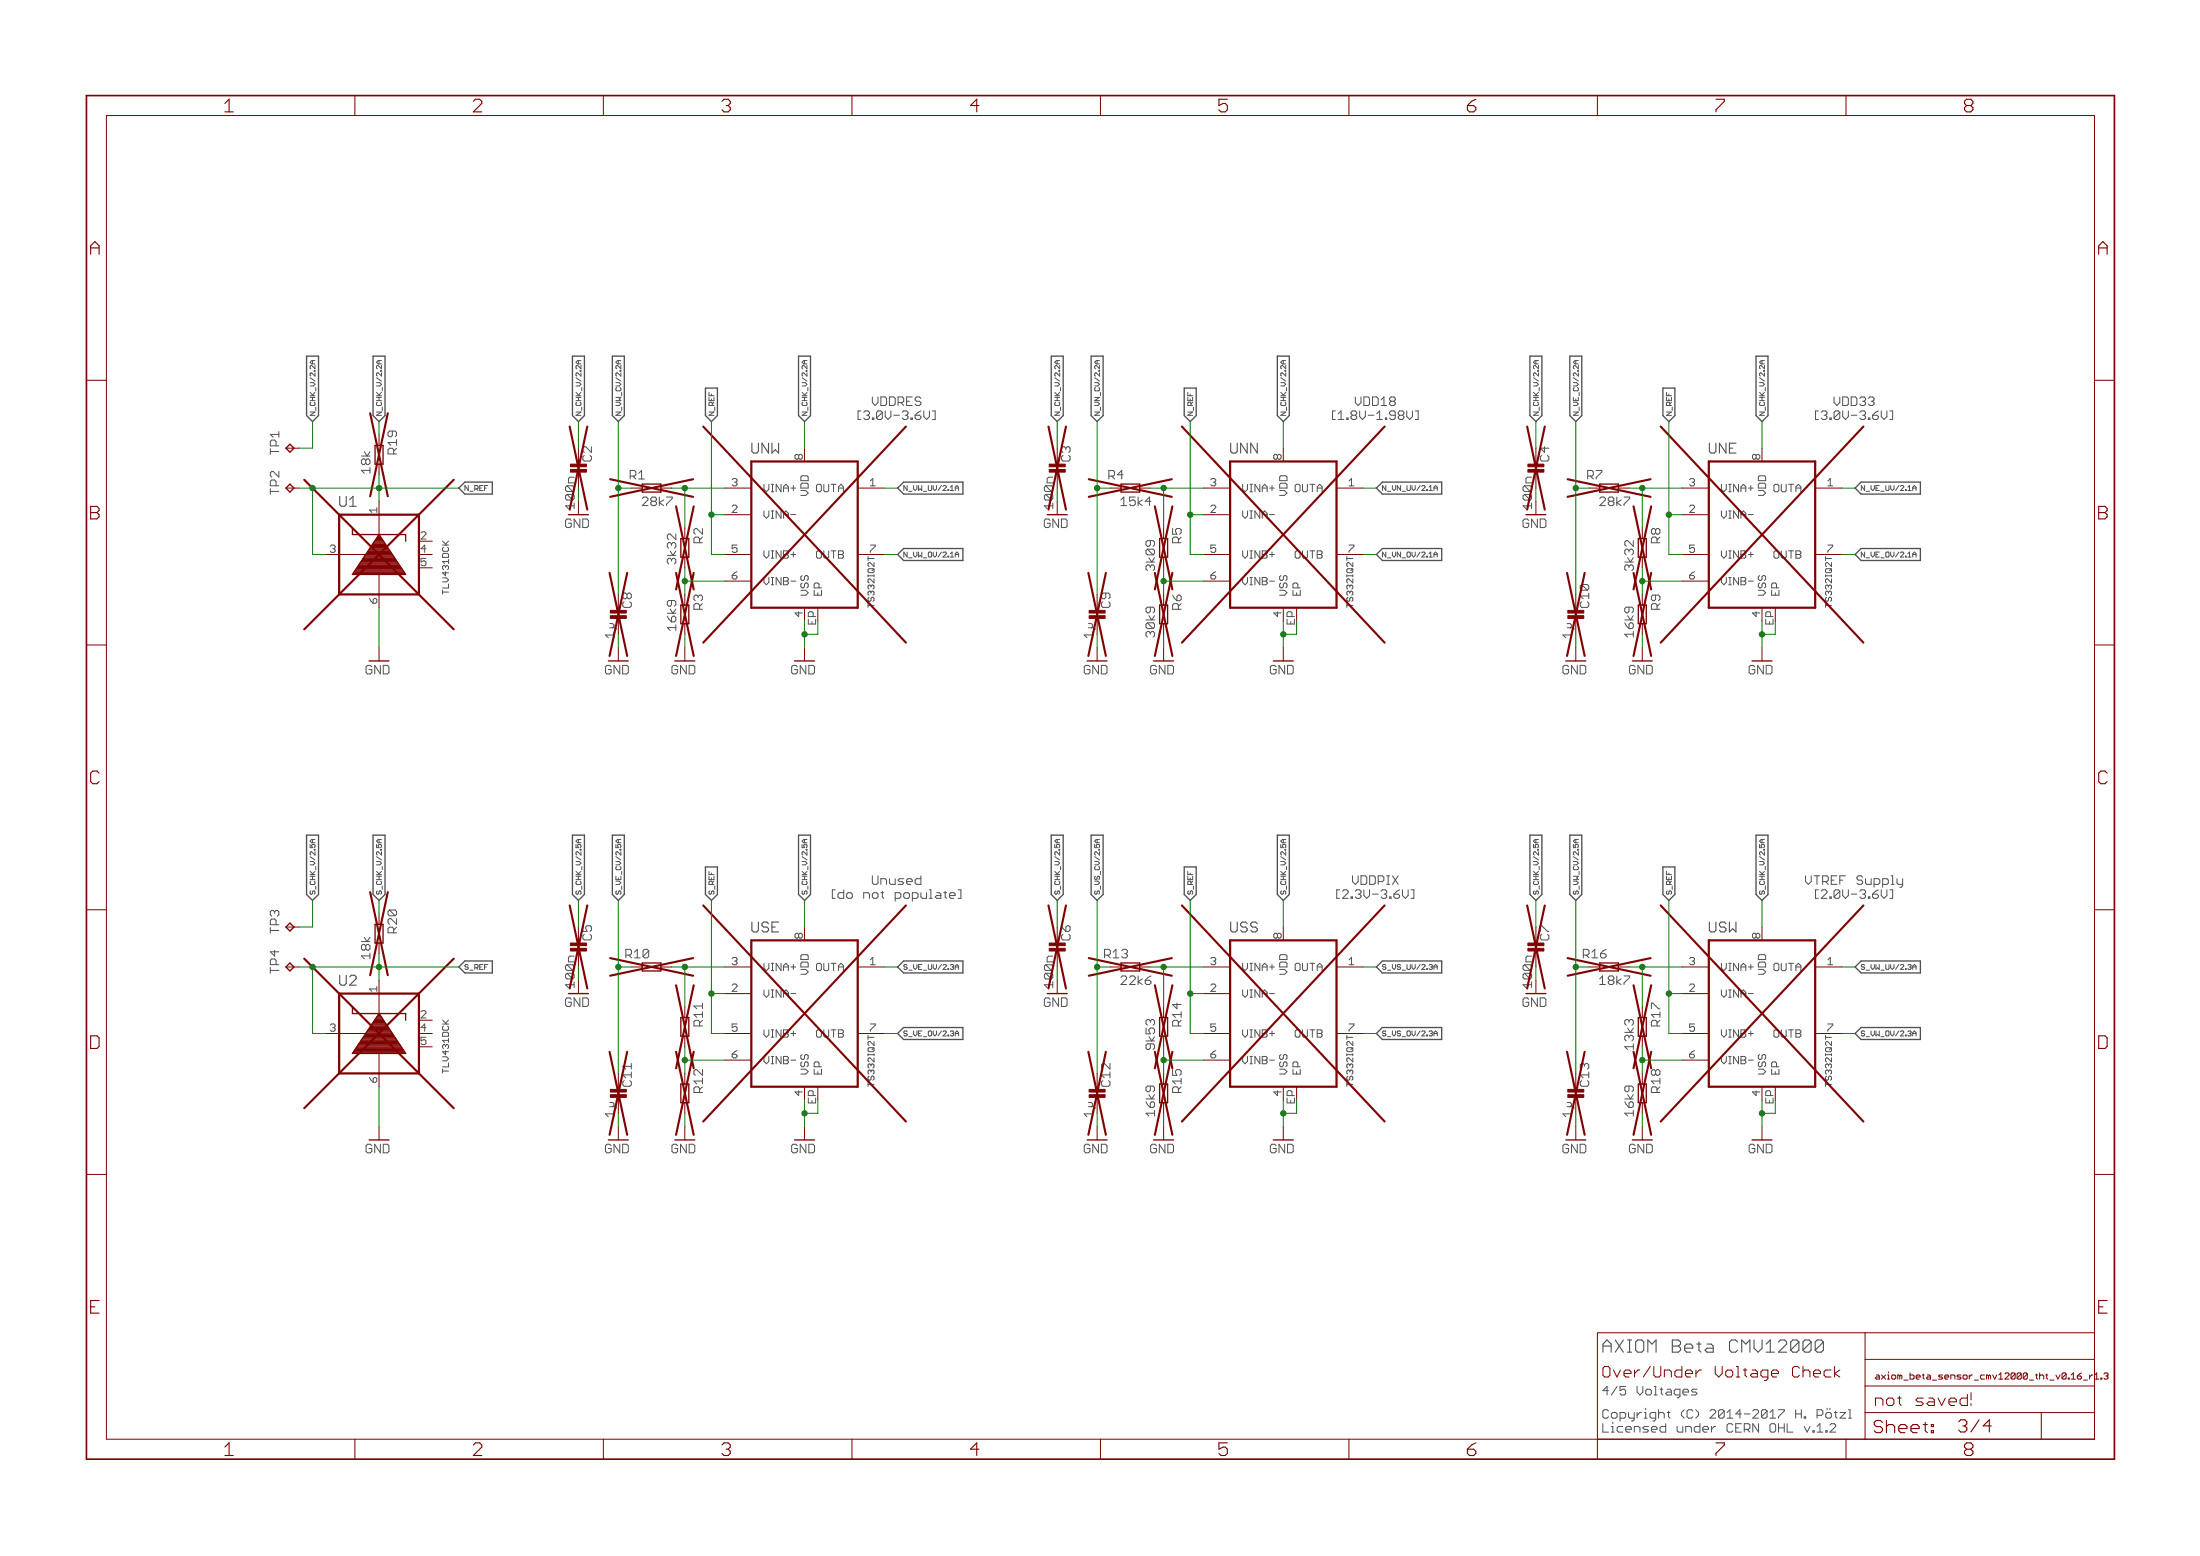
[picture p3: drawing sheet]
<svg xmlns="http://www.w3.org/2000/svg" width="420mm" height="297mm" viewBox="0 0 420 297" stroke-linecap="round" stroke-linejoin="round" font-family="sans-serif">
<g fill="none" stroke="#505050" stroke-width=".19">
<path d="M118.1 160.3v.6M118.6 160.3h-.7l-.3 .3M159.5 169.9h-.5v1.6h.5M183 169.9h.5v1.6h-.5M209.5 160.3v.6M210 160.3h-.6l-.3 .3M182.4 184.6h.7M182.8 184.1l.3 .3v.7M273.9 184.6h.6M274.2 184.1l.3 .3v.7M324.1 265.2h-.8l-.3 .3 .3 .2h.5l.3 .3-.3 .3h-.8M347 272.3l.6-.5v1.6"/>
<path d="M347 273.4h1.1M347.9 269.1l.2 .3v.5l-.2 .3M348.7 269.9l.3-.3h.5l.3 .3v.6l-.3 .2h-.5l-.3-.2zM348.7 273.1h.3v.3h-.3zM349 268.8v.3M349.5 268.8v.3M349.5 272l.3-.2h.5l.3 .2v.3l-1.1 1.1h1.1M350.3 269.6h.6M350.6 269.4v1.1l.3 .2M351.4 269.6h1.1l-1.1 1.1h1.1M353 270.7h.6M353 269.1h.3v1.6"/>
</g>
<g fill="none" stroke="#505050" stroke-width=".25">
<path d="M58.5 68h2.3v11.3l-1.1 1.2-1.2-1.2zM71.2 68h2.3v11.3l-1.1 1.2-1.2-1.2zM109.3 68h2.3v11.3l-1.1 1.2-1.2-1.2zM116.9 68h2.3v11.3l-1.1 1.2-1.2-1.2zM134.7 74.1h2.3v5.2l-1.1 1.2-1.2-1.2zM152.5 68h2.3v11.3l-1.2 1.2-1.1-1.2zM200.8 68h2.3v11.3l-1.2 1.2-1.1-1.2zM208.4 68h2.3v11.3l-1.2 1.2-1.1-1.2zM226.2 74.1h2.3v5.2l-1.2 1.2-1.1-1.2zM243.9 68h2.3v11.3l-1.1 1.2-1.2-1.2zM292.2 68h2.3v11.3l-1.2 1.2-1.1-1.2zM299.8 68h2.3v11.3l-1.2 1.2-1.1-1.2z"/>
<path d="M317.6 74.1h2.3v5.2l-1.2 1.2-1.1-1.2zM335.4 68h2.3v11.3l-1.2 1.2-1.1-1.2zM88.8 92h5.2v2.3h-5.2l-1.2-1.1zM171.4 93.2l1.2-1.2h11.3v2.3h-11.3zM264 92h11.3v2.3h-11.3l-1.1-1.1zM355.4 92h11.4v2.3h-11.4l-1.1-1.1zM171.4 105.9l1.2-1.2h11.3v2.3h-11.3zM264 104.7h11.3v2.3h-11.3l-1.1-1.1zM355.4 104.7h11.4v2.3h-11.4l-1.1-1.1zM58.5 159.4h2.3v11.4l-1.1 1.1-1.2-1.1zM71.2 159.4h2.3v11.4l-1.1 1.1-1.2-1.1zM109.3 159.4h2.3v11.4l-1.1 1.1-1.2-1.1z"/>
<path d="M116.9 159.4h2.3v11.4l-1.1 1.1-1.2-1.1zM152.5 159.4h2.3v11.4l-1.2 1.1-1.1-1.1zM200.8 159.4h2.3v11.4l-1.2 1.1-1.1-1.1zM208.4 159.4h2.3v11.4l-1.2 1.1-1.1-1.1zM243.9 159.4h2.3v11.4l-1.1 1.1-1.2-1.1zM292.2 159.4h2.3v11.4l-1.2 1.1-1.1-1.1zM299.8 159.4h2.3v11.4l-1.2 1.1-1.1-1.1zM335.4 159.4h2.3v11.4l-1.2 1.1-1.1-1.1zM134.7 165.5h2.3v5.3l-1.1 1.1-1.2-1.1zM226.2 165.5h2.3v5.3l-1.2 1.1-1.1-1.1zM317.6 165.5h2.3v5.3l-1.2 1.1-1.1-1.1zM88.8 183.5h5.2v2.2h-5.2l-1.2-1.1z"/>
<path d="M171.4 197.3l1.2-1.1h11.3v2.2h-11.3zM172.6 183.5h11.3v2.2h-11.3l-1.2-1.1zM264 196.2h11.3v2.2h-11.3l-1.1-1.1zM264 183.5h11.3v2.2h-11.3l-1.1-1.1zM354.3 184.6l1.1-1.1h11.4v2.2h-11.4zM354.3 197.3l1.1-1.1h11.4v2.2h-11.4z"/>
</g>
<g fill="none" stroke="#800000" stroke-width=".19">
<path d="M67.8 18.2v3.9M115.2 18.2v3.9M162.7 18.2v3.9M210.2 18.2v3.9M257.6 18.2v3.9M305.1 18.2v3.9M352.6 18.2v3.9M20.3 22.1h379.7v252.6h-379.7zM16.5 72.6h3.8M400 72.6h3.8M54.6 93.2h2.5M54.6 85.6h2.5"/>
<path d="M72.4 83v2M72.4 88.6v2M72.4 95.7v6.3M110.5 95.7v2.6M120.6 93.2h2.1M126.2 93.2h2M138.4 93.2h5.1M138.4 98.3h5.1M153.6 85.6v2.5M163.8 93.2h5.1M201.9 95.7v2.6M212.1 93.2h2"/>
<path d="M217.7 93.2h2M229.8 93.2h5.1M229.8 98.3h5.1M245.1 85.6v2.5M255.2 93.2h5.1M293.3 95.7v2.6M303.5 93.2h2M309.1 93.2h2M321.3 93.2h5M321.3 98.3h5M336.5 85.6v2.5M346.7 93.2h5"/>
<path d="M62.2 105.9h7.6M72.4 109.7v6.3M80 105.9h2.5M80 103.3h2.5M80 108.4h2.5M130.8 100.8v2M130.8 106.4v2M130.8 113.5v2M130.8 119.1v2M138.4 105.9h5.1M138.4 110.9h5.1M163.8 105.9h5.1"/>
<path d="M222.2 100.8v2M222.2 106.4v2M222.2 113.5v2M222.2 119.1v2M229.8 105.9h5.1M229.8 110.9h5.1M255.2 105.9h5.1M313.6 100.8v2M313.6 106.4v2M313.6 113.5v2M313.6 119.1v2M321.3 105.9h5"/>
<path d="M321.3 110.9h5M346.7 105.9h5M16.5 123.1h3.8M72.4 123.6v2.6M118.1 123.6v2.6M130.8 123.6v2.6M153.6 123.6v2.6M209.5 123.6v2.6M222.2 123.6v2.6M245.1 123.6v2.6M300.9 123.6v2.6M313.6 123.6v2.6"/>
<path d="M336.5 123.6v2.6M400 123.1h3.8M16.5 173.7h3.8M54.6 177h2.5M72.4 174.4v2.1M153.6 177v2.5M245.1 177v2.5M336.5 177v2.5M400 173.7h3.8M54.6 184.6h2.5M62.2 197.3h7.6M72.4 180v2.1"/>
<path d="M72.4 187.1v6.4M80 197.3h2.5M80 194.8h2.5M80 199.8h2.5M110.5 187.1v2.6M120.6 184.6h2.1M126.2 184.6h2M130.8 192.2v2M130.8 197.8v2M138.4 184.6h5.1M138.4 189.7h5.1M138.4 197.3h5.1"/>
<path d="M163.8 184.6h5.1M163.8 197.3h5.1M201.9 187.1v2.6M212.1 184.6h2M217.7 184.6h2M222.2 192.2v2M222.2 197.8v2M229.8 184.6h5.1M229.8 189.7h5.1M229.8 197.3h5.1M255.2 184.6h5.1M255.2 197.3h5.1"/>
<path d="M293.3 187.1v2.6M303.5 184.6h2M309.1 184.6h2M313.6 192.2v2M313.6 197.8v2M321.3 184.6h5M321.3 189.7h5M321.3 197.3h5M346.7 184.6h5M346.7 197.3h5M72.4 201.1v6.4M72.4 215.1v2.5"/>
<path d="M118.1 215.1v2.5M130.8 204.9v2M130.8 210.5v2M130.8 215.1v2.5M138.4 202.4h5.1M153.6 215.1v2.5M209.5 215.1v2.5M222.2 204.9v2M222.2 210.5v2M222.2 215.1v2.5M229.8 202.4h5.1M245.1 215.1v2.5"/>
<path d="M300.9 215.1v2.5M313.6 204.9v2M313.6 210.5v2M313.6 215.1v2.5M321.3 202.4h5M336.5 215.1v2.5M16.5 224.2h3.8M400 224.2h3.8M356.2 254.4v20.3M356.2 259.5h43.8M400 254.4h-94.9v24.2M67.8 274.7v3.9"/>
<path d="M115.2 274.7v3.9M162.7 274.7v3.9M210.2 274.7v3.9M257.6 274.7v3.9M349.7 261.5h-1l-.3 .4v.6l.3 .4h1M350.4 260.9v2M351.4 261.5l-1 .7 1 .7M352.6 274.7v3.9M356.2 269.7h43.8M356.2 264.6h43.8M376.4 265.9v1.4M376.4 267.9v.4"/>
<path d="M389.8 269.7v5M400 262.5l.4-.4v1.2M400 263.3h.8M401.2 263.1h.2v.2h-.2zM401.8 262.3l.2-.2h.4l.2 .2-.2 .4M402.2 262.7h.2M402.4 262.7l.2 .2v.2l-.2 .2h-.4l-.2-.2"/>
</g>
<path d="M64.8 98.3h15.2v15.2h-15.2zM143.5 88.1h20.3v27.9h-20.3zM234.9 88.1h20.3v27.9h-20.3zM326.3 88.1h20.4v27.9h-20.4zM143.5 179.5h20.3v28h-20.3zM234.9 179.5h20.3v28h-20.3zM326.3 179.5h20.4v28h-20.4zM64.8 189.7h15.2v15.2h-15.2z" fill="none" stroke="#800000" stroke-width=".42"/>
<g fill="none" stroke="#800000" stroke-width=".4">
<path d="M70.7 78.9l3.4 15.8M74.1 78.9l-3.4 15.8M58.1 91.6l28.6 28.5M86.7 91.6l-28.6 28.5M108.8 81.4l3.4 15.9M112.2 81.4l-3.4 15.9M116.5 91.5l15.9 3.3M129.1 96.7l3.4 15.8M132.4 91.5l-15.9 3.3M132.5 96.7l-3.4 15.8M134.3 81.4l38.7 41.3M173 81.4l-38.7 41.3"/>
<path d="M200.2 81.4l3.4 15.9M203.6 81.4l-3.4 15.9M207.9 91.5l15.9 3.3M220.6 96.7l3.3 15.8M223.8 91.5l-15.9 3.3M223.9 96.7l-3.3 15.8M225.7 81.4l38.7 41.3M264.4 81.4l-38.7 41.3M291.7 81.4l3.3 15.9M295 81.4l-3.3 15.9M299.4 91.5l15.8 3.3M312 96.7l3.3 15.8"/>
<path d="M315.2 91.5l-15.8 3.3M315.3 96.7l-3.3 15.8M317.2 81.4l38.7 41.3M355.9 81.4l-38.7 41.3M116.4 109.4l3.4 15.8M119.8 109.4l-3.4 15.8M129.1 109.4l3.4 15.8M132.5 109.4l-3.4 15.8M207.9 109.4l3.3 15.8M211.2 109.4l-3.3 15.8M220.6 109.4l3.3 15.8M223.9 109.4l-3.3 15.8"/>
<path d="M299.3 109.4l3.3 15.8M302.6 109.4l-3.3 15.8M312 109.4l3.3 15.8M315.3 109.4l-3.3 15.8M70.7 170.3l3.4 15.9M74.1 170.3l-3.4 15.9M108.8 172.8l3.4 15.9M112.2 172.8l-3.4 15.9M134.3 172.8l38.7 41.3M173 172.8l-38.7 41.3M200.2 172.8l3.4 15.9M203.6 172.8l-3.4 15.9"/>
<path d="M225.7 172.8l38.7 41.3M264.4 172.8l-38.7 41.3M291.7 172.8l3.3 15.9M295 172.8l-3.3 15.9M317.2 172.8l38.7 41.3M355.9 172.8l-38.7 41.3M58.1 183l28.6 28.6M86.7 183l-28.6 28.6M116.5 182.9l15.9 3.4M129.1 188.1l3.4 15.8M132.4 182.9l-15.9 3.4M132.5 188.1l-3.4 15.8"/>
<path d="M207.9 182.9l15.9 3.4M220.6 188.1l3.3 15.8M223.8 182.9l-15.9 3.4M223.9 188.1l-3.3 15.8M299.4 182.9l15.8 3.4M312 188.1l3.3 15.8M315.2 182.9l-15.8 3.4M315.3 188.1l-3.3 15.8M116.4 200.8l3.4 15.8M119.8 200.8l-3.4 15.8M129.1 200.8l3.4 15.8M132.5 200.8l-3.4 15.8"/>
<path d="M207.9 200.8l3.3 15.8M211.2 200.8l-3.3 15.8M220.6 200.8l3.3 15.8M223.9 200.8l-3.3 15.8M299.3 200.8l3.3 15.8M302.6 200.8l-3.3 15.8M312 200.8l3.3 15.8M315.3 200.8l-3.3 15.8"/>
</g>
<g fill="none" stroke="#800000" stroke-width=".25">
<path d="M55.4 92.4l.7 .8-.7 .7-.8-.7zM55.4 84.8l.7 .8-.7 .7-.8-.7zM71.6 85h1.6v3.6h-1.6M122.7 93.9v-1.5h3.5v1.5M214.1 93.9v-1.5h3.6v1.5M305.5 93.9v-1.5h3.6v1.5M67.3 100.8v1.2h10.2v1.3M67.5 109.5h9.8M67.6 109.2h9.6M67.8 109h9.2M67.9 108.8h9M68.1 108.6h8.6"/>
<path d="M68.2 108.4h8.4M68.3 108.1h8.1M68.5 107.9h7.8M68.6 107.7h7.5M68.8 107.5h7.2M68.9 107.2h6.9M69.1 107h6.6M69.2 106.8h6.3M69.4 106.6h6M69.5 106.3h5.7M69.7 106.1h5.4M69.8 105.9h5.2"/>
<path d="M70 105.7h4.8M70.1 105.5h4.6M70.3 105.2h4.2M70.4 105h4M70.6 104.8h3.6M70.7 104.6h3.4M70.9 104.4h3M71 104.1h2.8M71.2 103.9h2.4M71.3 103.7h2.2M71.5 103.5h1.8M71.6 103.2h1.6"/>
<path d="M71.8 103h1.2M71.9 102.8h1M72.1 102.6h.6M72.2 102.3h.4M72.3 102.1h.1M72.4 102l5.1 7.7h-10.2zM130 102.8h1.6v3.6h-1.6M130 115.5h1.6v3.6h-1.6M221.5 102.8h1.5v3.6h-1.5M221.5 115.5h1.5v3.6h-1.5M312.9 102.8h1.5v3.6h-1.5M312.9 115.5h1.5v3.6h-1.5"/>
<path d="M55.4 176.2l.7 .8-.7 .7-.8-.7zM71.6 176.5h1.6v3.5h-1.6zM55.4 183.8l.7 .8-.7 .8-.8-.8zM67.3 192.2v1.3h10.2v1.3M68.1 199.9h8.6M68.3 199.7h8.2M68.4 199.5h8M68.6 199.2h7.6M68.7 199h7.4M68.9 198.8h7M69 198.6h6.8M69.2 198.3h6.4"/>
<path d="M69.3 198.1h6.2M69.4 197.9h5.9M69.6 197.7h5.6M69.7 197.4h5.3M69.9 197.2h5M70 197h4.7M70.2 196.8h4.4M70.3 196.6h4.1M70.5 196.3h3.8M70.6 196.1h3.5M70.8 195.9h3.2M70.9 195.7h3"/>
<path d="M71.1 195.5h2.6M71.2 195.2h2.4M71.4 195h2M71.5 194.8h1.8M71.7 194.6h1.4M71.8 194.3h1.2M72 194.1h.8M72.1 193.9h.6M72.3 193.7h.2M72.4 193.5l5.1 7.6h-10.2zM122.7 183.8h3.5v1.6h-3.5zM130 194.2h1.6v3.6h-1.6z"/>
<path d="M214.1 185.4v-1.6h3.6v1.6M221.5 194.2h1.5v3.6h-1.5M305.5 185.4v-1.6h3.6v1.6M312.9 194.2h1.5v3.6h-1.5M67.4 201h10M67.5 200.8h9.8M67.7 200.6h9.4M67.8 200.3h9.2M68 200.1h8.8M130 206.9h1.6v3.6h-1.6zM221.5 206.9h1.5v3.6h-1.5M312.9 206.9h1.5v3.6h-1.5"/>
</g>
<g fill="#800000" stroke="#800000" stroke-width=".19">
<path d="M291.8 89.6h3.1v.5h-3.1z"/>
<path d="M291.8 88.6h3.1v.5h-3.1z"/>
<path d="M200.4 89.6h3v.5h-3z"/>
<path d="M200.4 88.6h3v.5h-3z"/>
<path d="M108.9 89.6h3.1v.5h-3.1z"/>
<path d="M108.9 88.6h3.1v.5h-3.1z"/>
<path d="M108.9 181h3.1v.5h-3.1z"/>
<path d="M108.9 180h3.1v.5h-3.1z"/>
<path d="M200.4 181h3v.5h-3z"/>
<path d="M200.4 180h3v.5h-3z"/>
<path d="M291.8 181h3.1v.5h-3.1z"/>
<path d="M291.8 180h3.1v.5h-3.1z"/>
<path d="M116.6 117.5h3v.5h-3z"/>
<path d="M116.6 116.5h3v.5h-3z"/>
<path d="M116.6 209h3v.5h-3z"/>
<path d="M116.6 208h3v.5h-3z"/>
<path d="M208 209h3.1v.5h-3.1z"/>
<path d="M208 208h3.1v.5h-3.1z"/>
<path d="M208 117.5h3.1v.5h-3.1z"/>
<path d="M208 116.5h3.1v.5h-3.1z"/>
<path d="M299.4 117.5h3.1v.5h-3.1z"/>
<path d="M299.4 116.5h3.1v.5h-3.1z"/>
<path d="M299.4 209h3.1v.5h-3.1z"/>
<path d="M299.4 208h3.1v.5h-3.1z"/>
</g>
<path d="M359.5 271.5l-.4-.3h-.8l-.4 .3v.4l.4 .4h.8l.4 .4v.4l-.4 .4h-.8l-.4-.4M360.3 271.2v2.3M360.3 272.3l.4-.4h.8l.3 .4v1.2M362.6 272.7h1.6v-.4l-.4-.4h-.8l-.4 .4v.8l.4 .4h.8M365 272.7h1.5v-.4l-.4-.4h-.7l-.4 .4v.8l.4 .4h.7M367.3 271.9h.8M367.7 271.5v1.6l.4 .4M368.9 271.9h.4v.4h-.4zM368.9 273.1h.4v.4h-.4z" fill="none" stroke="#800000" stroke-width=".21"/>
<path d="M16.5 18.2h387.3v260.4h-387.3z" fill="none" stroke="#800000" stroke-width=".32"/>
<g fill="none" stroke="#008000" stroke-width=".19">
<path d="M57.1 93.2h30.5M59.7 80.5v5.1h-2.6M59.7 93.2v12.7h2.5M72.4 80.5v2.5M72.4 90.6v5.1M110.5 80.5v5.1M118.1 80.5v33M118.1 93.2h2.5M128.2 93.2h10.2M130.8 93.2v7.6M135.9 80.5v25.4h2.5M135.9 98.3h2.5"/>
<path d="M153.6 80.5v5.1M168.9 93.2h2.5M201.9 80.5v5.1M209.5 80.5v33M209.5 93.2h2.6M219.7 93.2h10.1M222.2 93.2v7.6M227.3 80.5v25.4h2.5M227.3 98.3h2.5M245.1 80.5v5.1M260.3 93.2h2.6M293.3 80.5v5.1"/>
<path d="M300.9 80.5v33M300.9 93.2h2.6M311.1 93.2h10.2M313.6 93.2v7.6M318.7 80.5v25.4h2.6M318.7 98.3h2.6M336.5 80.5v5.1M351.7 93.2h2.6M72.4 116v7.6M130.8 108.4v5.1M130.8 110.9h7.6M153.6 118.6v5"/>
<path d="M156.2 118.6v2.5h-2.6M168.9 105.9h2.5M222.2 108.4v5.1M222.2 110.9h7.6M245.1 118.6v5M247.6 118.6v2.5h-2.5M260.3 105.9h2.6M313.6 108.4v5.1M313.6 110.9h7.7M336.5 118.6v5M339 118.6v2.5h-2.5M351.7 105.9h2.6"/>
<path d="M118.1 121.1v2.5M130.8 121.1v2.5M209.5 121.1v2.5M222.2 121.1v2.5M300.9 121.1v2.5M313.6 121.1v2.5M59.7 171.9v5.1h-2.6M72.4 171.9v2.5M110.5 171.9v5.1M118.1 171.9v33M135.9 171.9v25.4h2.5M153.6 171.9v5.1"/>
<path d="M201.9 171.9v5.1M209.5 171.9v33M227.3 171.9v25.4h2.5M245.1 171.9v5.1M293.3 171.9v5.1M300.9 171.9v33M318.7 171.9v25.4h2.6M336.5 171.9v5.1M57.1 184.6h30.5M59.7 184.6v12.7h2.5M72.4 182.1v5M118.1 184.6h2.5"/>
<path d="M128.2 184.6h10.2M130.8 184.6v7.6M130.8 199.8v5.1M135.9 189.7h2.5M168.9 184.6h2.5M168.9 197.3h2.5M209.5 184.6h2.6M219.7 184.6h10.1M222.2 184.6v7.6M222.2 199.8v5.1M227.3 189.7h2.5M260.3 184.6h2.6"/>
<path d="M260.3 197.3h2.6M300.9 184.6h2.6M311.1 184.6h10.2M313.6 184.6v7.6M313.6 199.8v5.1M318.7 189.7h2.6M351.7 184.6h2.6M351.7 197.3h2.6M72.4 207.5v7.6M118.1 212.5v2.6M130.8 212.5v2.6M130.8 202.4h7.6"/>
<path d="M153.6 210v5.1M156.2 210v2.5h-2.6M209.5 212.5v2.6M222.2 212.5v2.6M222.2 202.4h7.6M245.1 210v5.1M247.6 210v2.5h-2.5M300.9 212.5v2.6M313.6 212.5v2.6M313.6 202.4h7.7M336.5 210v5.1M339 210v2.5h-2.5"/>
</g>
<g fill="#008000" stroke="#008000" stroke-width=".19">
<circle cx="336.5" cy="121.1" r=".51"/>
<circle cx="153.6" cy="121.1" r=".51"/>
<circle cx="245.1" cy="212.5" r=".51"/>
<circle cx="336.5" cy="212.5" r=".51"/>
<circle cx="245.1" cy="121.1" r=".51"/>
<circle cx="153.6" cy="212.5" r=".51"/>
<circle cx="222.2" cy="110.9" r=".51"/>
<circle cx="222.2" cy="93.2" r=".51"/>
<circle cx="209.5" cy="93.2" r=".51"/>
<circle cx="313.6" cy="110.9" r=".51"/>
<circle cx="313.6" cy="93.2" r=".51"/>
<circle cx="300.9" cy="93.2" r=".51"/>
<circle cx="118.1" cy="93.2" r=".51"/>
<circle cx="130.8" cy="93.2" r=".51"/>
<circle cx="130.8" cy="110.9" r=".51"/>
<circle cx="130.8" cy="202.4" r=".51"/>
<circle cx="130.8" cy="184.6" r=".51"/>
<circle cx="222.2" cy="202.4" r=".51"/>
<circle cx="222.2" cy="184.6" r=".51"/>
<circle cx="313.6" cy="184.6" r=".51"/>
<circle cx="313.6" cy="202.4" r=".51"/>
<circle cx="209.5" cy="184.6" r=".51"/>
<circle cx="300.9" cy="184.6" r=".51"/>
<circle cx="118.1" cy="184.6" r=".51"/>
<circle cx="72.4" cy="93.2" r=".51"/>
<circle cx="59.7" cy="93.2" r=".51"/>
<circle cx="227.3" cy="98.3" r=".51"/>
<circle cx="318.7" cy="98.3" r=".51"/>
<circle cx="135.9" cy="98.3" r=".51"/>
<circle cx="72.4" cy="184.6" r=".51"/>
<circle cx="59.7" cy="184.6" r=".51"/>
<circle cx="318.7" cy="189.7" r=".51"/>
<circle cx="227.3" cy="189.7" r=".51"/>
<circle cx="135.9" cy="189.7" r=".51"/>
</g>
<g font-size="3.7" fill="#800000">
<text x="42.9" y="21.4">1</text>
<text x="90.3" y="21.4">2</text>
<text x="137.8" y="21.4">3</text>
<text x="185.3" y="21.4">4</text>
<text x="232.7" y="21.4">5</text>
<text x="280.2" y="21.4">6</text>
<text x="327.6" y="21.4">7</text>
<text x="375.1" y="21.4">8</text>
<text x="17.2" y="48.6">A</text>
<text x="400.7" y="48.6">A</text>
<text x="17.2" y="99.2">B</text>
<text x="400.7" y="99.2">B</text>
<text x="17.1" y="149.7">C</text>
<text x="400.6" y="149.7">C</text>
<text x="17" y="200.2">D</text>
<text x="400.5" y="200.2">D</text>
<text x="17.3" y="250.8">E</text>
<text x="400.7" y="250.8">E</text>
<text x="42.9" y="277.9">1</text>
<text x="90.3" y="277.9">2</text>
<text x="137.8" y="277.9">3</text>
<text x="185.3" y="277.9">4</text>
<text x="232.7" y="277.9">5</text>
<text x="280.2" y="277.9">6</text>
<text x="327.6" y="277.9">7</text>
<text x="375.1" y="277.9">8</text>
</g>
<text font-size="3.6" fill="#505050" x="306" y="258.2">AXIOM Beta CMV12000</text>
<text font-size="3.6" fill="#800000" x="374" y="273.5">3/4</text>
<text font-size="3.2" fill="#800000" x="358.1" y="268.4">not saved!</text>
<text font-size="3.1" fill="#800000" x="306" y="263">Over/Under Voltage Check</text>
<g font-size="2.9" fill="#505050">
<text x="143.5" y="86.6">UNW</text>
<text x="234.9" y="86.6">UNN</text>
<text x="326.4" y="86.6">UNE</text>
<text x="64.8" y="96.7">U1</text>
<text x="143.5" y="178">USE</text>
<text x="234.9" y="178">USS</text>
<text x="326.4" y="178">USW</text>
<text x="64.8" y="188.2">U2</text>
</g>
<g font-size="2.5" fill="#505050">
<text x="166.2" y="77.5">VDDRES</text>
<text x="258.5" y="77.5">VDD18</text>
<text x="349.9" y="77.5">VDD33</text>
<text x="164.3" y="80.2">[3.0V-3.6V]</text>
<text x="254.9" y="80.2">[1.8V-1.98V]</text>
<text x="347.2" y="80.2">[3.0V-3.6V]</text>
<text x="53.3" y="86.8" transform="rotate(-90 53.3 86.8)">TP1</text>
<text x="75.8" y="86.7" transform="rotate(-90 75.8 86.7)">R19</text>
<text x="53.3" y="94.4" transform="rotate(-90 53.3 94.4)">TP2</text>
<text x="120.2" y="91.5">R1</text>
<text x="211.7" y="91.5">R4</text>
<text x="303.1" y="91.5">R7</text>
<text x="134.2" y="103.7" transform="rotate(-90 134.2 103.7)">R2</text>
<text x="225.7" y="103.7" transform="rotate(-90 225.7 103.7)">R5</text>
<text x="317.1" y="103.7" transform="rotate(-90 317.1 103.7)">R8</text>
<text x="134.2" y="116.4" transform="rotate(-90 134.2 116.4)">R3</text>
<text x="225.7" y="116.4" transform="rotate(-90 225.7 116.4)">R6</text>
<text x="317.1" y="116.4" transform="rotate(-90 317.1 116.4)">R9</text>
<text x="160.5" y="171.6">[do not populate]</text>
<text x="166.7" y="168.9">Unused</text>
<text x="255.7" y="171.6">[2.3V-3.6V]</text>
<text x="258.1" y="168.9">VDDPIX</text>
<text x="345.6" y="168.9">VTREF Supply</text>
<text x="347.2" y="171.6">[2.0V-3.6V]</text>
<text x="53.3" y="178.2" transform="rotate(-90 53.3 178.2)">TP3</text>
<text x="75.8" y="178.2" transform="rotate(-90 75.8 178.2)">R20</text>
<text x="53.3" y="185.9" transform="rotate(-90 53.3 185.9)">TP4</text>
<text x="70.7" y="183.1" transform="rotate(-90 70.7 183.1)">18k</text>
<text x="119.5" y="182.9">R10</text>
<text x="210.9" y="182.9">R13</text>
<text x="302.3" y="182.9">R16</text>
<text x="134.2" y="195.9" transform="rotate(-90 134.2 195.9)">R11</text>
<text x="225.7" y="195.9" transform="rotate(-90 225.7 195.9)">R14</text>
<text x="317.1" y="195.9" transform="rotate(-90 317.1 195.9)">R17</text>
<text x="134.2" y="208.6" transform="rotate(-90 134.2 208.6)">R12</text>
<text x="225.7" y="208.6" transform="rotate(-90 225.7 208.6)">R15</text>
<text x="317.1" y="208.6" transform="rotate(-90 317.1 208.6)">R18</text>
<text x="306" y="266.4">4/5 Voltages</text>
<text x="306" y="270.8">Copyright (C) 2014-2017 H. Pötzl</text>
<text x="306" y="273.5">Licensed under CERN OHL v.1.2</text>
</g>
<g font-size="2.5" fill="#800000">
<text x="113" y="88.1" transform="rotate(-90 113 88.1)">C2</text>
<text x="204.4" y="88.1" transform="rotate(-90 204.4 88.1)">C3</text>
<text x="295.9" y="88.1" transform="rotate(-90 295.9 88.1)">C4</text>
<text x="70.7" y="90.4" transform="rotate(-90 70.7 90.4)">18k</text>
<text x="107.9" y="100.8">GND</text>
<text x="122.6" y="96.6">28k7</text>
<text x="199.4" y="100.8">GND</text>
<text x="214.1" y="96.6">15k4</text>
<text x="290.8" y="100.8">GND</text>
<text x="305.5" y="96.6">28k7</text>
<text x="129.1" y="107.7" transform="rotate(-90 129.1 107.7)">3k32</text>
<text x="220.6" y="109" transform="rotate(-90 220.6 109)">3k09</text>
<text x="312" y="109" transform="rotate(-90 312 109)">3k32</text>
<text x="120.6" y="116" transform="rotate(-90 120.6 116)">C8</text>
<text x="212.1" y="116" transform="rotate(-90 212.1 116)">C9</text>
<text x="303.5" y="116" transform="rotate(-90 303.5 116)">C10</text>
<text x="117.3" y="121.7" transform="rotate(-90 117.3 121.7)">1µ</text>
<text x="129.1" y="120.4" transform="rotate(-90 129.1 120.4)">16k9</text>
<text x="208.8" y="121.7" transform="rotate(-90 208.8 121.7)">1µ</text>
<text x="220.6" y="121.7" transform="rotate(-90 220.6 121.7)">30k9</text>
<text x="300.2" y="121.7" transform="rotate(-90 300.2 121.7)">1µ</text>
<text x="312" y="121.7" transform="rotate(-90 312 121.7)">16k9</text>
<text x="69.8" y="128.7">GND</text>
<text x="115.6" y="128.7">GND</text>
<text x="128.3" y="128.7">GND</text>
<text x="151.1" y="128.7">GND</text>
<text x="207" y="128.7">GND</text>
<text x="219.7" y="128.7">GND</text>
<text x="242.5" y="128.7">GND</text>
<text x="298.4" y="128.7">GND</text>
<text x="311.1" y="128.7">GND</text>
<text x="334" y="128.7">GND</text>
<text x="113" y="179.5" transform="rotate(-90 113 179.5)">C5</text>
<text x="204.4" y="179.5" transform="rotate(-90 204.4 179.5)">C6</text>
<text x="295.9" y="179.5" transform="rotate(-90 295.9 179.5)">C7</text>
<text x="214.1" y="188">22k6</text>
<text x="305.5" y="188">18k7</text>
<text x="107.9" y="192.2">GND</text>
<text x="199.4" y="192.2">GND</text>
<text x="290.8" y="192.2">GND</text>
<text x="220.6" y="200.4" transform="rotate(-90 220.6 200.4)">9k53</text>
<text x="312" y="200.4" transform="rotate(-90 312 200.4)">13k3</text>
<text x="120.6" y="207.4" transform="rotate(-90 120.6 207.4)">C11</text>
<text x="212.1" y="207.4" transform="rotate(-90 212.1 207.4)">C12</text>
<text x="303.5" y="207.4" transform="rotate(-90 303.5 207.4)">C13</text>
<text x="117.3" y="213.2" transform="rotate(-90 117.3 213.2)">1µ</text>
<text x="208.8" y="213.2" transform="rotate(-90 208.8 213.2)">1µ</text>
<text x="220.6" y="213.1" transform="rotate(-90 220.6 213.1)">16k9</text>
<text x="300.2" y="213.2" transform="rotate(-90 300.2 213.2)">1µ</text>
<text x="312" y="213.1" transform="rotate(-90 312 213.1)">16k9</text>
<text x="69.8" y="220.1">GND</text>
<text x="115.6" y="220.1">GND</text>
<text x="128.3" y="220.1">GND</text>
<text x="151.1" y="220.1">GND</text>
<text x="207" y="220.1">GND</text>
<text x="219.7" y="220.1">GND</text>
<text x="242.5" y="220.1">GND</text>
<text x="298.4" y="220.1">GND</text>
<text x="311.1" y="220.1">GND</text>
<text x="334" y="220.1">GND</text>
</g>
<g font-size="2.5" fill="#008000">
<text x="109.7" y="97" transform="rotate(-90 109.7 97)">100n</text>
<text x="201.1" y="97" transform="rotate(-90 201.1 97)">100n</text>
<text x="292.6" y="97" transform="rotate(-90 292.6 97)">100n</text>
<text x="109.7" y="188.4" transform="rotate(-90 109.7 188.4)">100n</text>
<text x="201.1" y="188.4" transform="rotate(-90 201.1 188.4)">100n</text>
<text x="292.6" y="188.4" transform="rotate(-90 292.6 188.4)">100n</text>
</g>
<g font-size="2.1" fill="#505050">
<text x="153.3" y="87.7" transform="rotate(-90 153.3 87.7)">8</text>
<text x="244.7" y="87.7" transform="rotate(-90 244.7 87.7)">8</text>
<text x="336.2" y="87.7" transform="rotate(-90 336.2 87.7)">8</text>
<text x="139.8" y="92.8">3</text>
<text x="145.8" y="93.9">VINA+</text>
<text x="154.4" y="95.2" transform="rotate(-90 154.4 95.2)">VDD</text>
<text x="155.4" y="93.9">OUTA</text>
<text x="166.1" y="92.8">1</text>
<text x="231.2" y="92.8">3</text>
<text x="237.3" y="93.9">VINA+</text>
<text x="245.8" y="95.2" transform="rotate(-90 245.8 95.2)">VDD</text>
<text x="246.9" y="93.9">OUTA</text>
<text x="257.6" y="92.8">1</text>
<text x="322.7" y="92.8">3</text>
<text x="328.7" y="93.9">VINA+</text>
<text x="337.3" y="95.2" transform="rotate(-90 337.3 95.2)">VDD</text>
<text x="338.3" y="93.9">OUTA</text>
<text x="349" y="92.8">1</text>
<text x="72" y="97.9" transform="rotate(-90 72 97.9)">1</text>
<text x="139.8" y="97.9">2</text>
<text x="145.8" y="99">VINA-</text>
<text x="231.2" y="97.9">2</text>
<text x="237.3" y="99">VINA-</text>
<text x="322.7" y="97.9">2</text>
<text x="328.7" y="99">VINA-</text>
<text x="63.1" y="105.5">3</text>
<text x="80.4" y="105.5">4</text>
<text x="80.4" y="103">2</text>
<text x="139.8" y="105.5">5</text>
<text x="145.8" y="106.6">VINB+</text>
<text x="155.4" y="106.6">OUTB</text>
<text x="166.1" y="105.5">7</text>
<text x="231.2" y="105.5">5</text>
<text x="237.3" y="106.6">VINB+</text>
<text x="246.9" y="106.6">OUTB</text>
<text x="257.6" y="105.5">7</text>
<text x="322.7" y="105.5">5</text>
<text x="328.7" y="106.6">VINB+</text>
<text x="338.3" y="106.6">OUTB</text>
<text x="349" y="105.5">7</text>
<text x="80.4" y="108">5</text>
<text x="139.8" y="110.6">6</text>
<text x="145.8" y="111.7">VINB-</text>
<text x="154.4" y="113.7" transform="rotate(-90 154.4 113.7)">VSS</text>
<text x="157" y="113.7" transform="rotate(-90 157 113.7)">EP</text>
<text x="231.2" y="110.6">6</text>
<text x="237.3" y="111.7">VINB-</text>
<text x="245.8" y="113.7" transform="rotate(-90 245.8 113.7)">VSS</text>
<text x="248.4" y="113.7" transform="rotate(-90 248.4 113.7)">EP</text>
<text x="322.7" y="110.6">6</text>
<text x="328.7" y="111.7">VINB-</text>
<text x="337.3" y="113.7" transform="rotate(-90 337.3 113.7)">VSS</text>
<text x="339.8" y="113.7" transform="rotate(-90 339.8 113.7)">EP</text>
<text x="72" y="115.2" transform="rotate(-90 72 115.2)">6</text>
<text x="153.3" y="117.7" transform="rotate(-90 153.3 117.7)">4</text>
<text x="244.7" y="117.7" transform="rotate(-90 244.7 117.7)">4</text>
<text x="336.2" y="117.7" transform="rotate(-90 336.2 117.7)">4</text>
<text x="153.3" y="179.2" transform="rotate(-90 153.3 179.2)">8</text>
<text x="244.7" y="179.2" transform="rotate(-90 244.7 179.2)">8</text>
<text x="336.2" y="179.2" transform="rotate(-90 336.2 179.2)">8</text>
<text x="139.8" y="184.2">3</text>
<text x="145.8" y="185.4">VINA+</text>
<text x="155.4" y="185.4">OUTA</text>
<text x="166.1" y="184.2">1</text>
<text x="231.2" y="184.2">3</text>
<text x="237.3" y="185.4">VINA+</text>
<text x="246.9" y="185.4">OUTA</text>
<text x="257.6" y="184.2">1</text>
<text x="322.7" y="184.2">3</text>
<text x="328.7" y="185.4">VINA+</text>
<text x="338.3" y="185.4">OUTA</text>
<text x="349" y="184.2">1</text>
<text x="72" y="189.3" transform="rotate(-90 72 189.3)">1</text>
<text x="139.8" y="189.3">2</text>
<text x="145.8" y="190.4">VINA-</text>
<text x="154.4" y="186.6" transform="rotate(-90 154.4 186.6)">VDD</text>
<text x="231.2" y="189.3">2</text>
<text x="237.3" y="190.4">VINA-</text>
<text x="245.8" y="186.6" transform="rotate(-90 245.8 186.6)">VDD</text>
<text x="322.7" y="189.3">2</text>
<text x="328.7" y="190.4">VINA-</text>
<text x="337.3" y="186.6" transform="rotate(-90 337.3 186.6)">VDD</text>
<text x="63.1" y="196.9">3</text>
<text x="80.4" y="196.9">4</text>
<text x="80.4" y="194.4">2</text>
<text x="139.8" y="196.9">5</text>
<text x="166.1" y="196.9">7</text>
<text x="231.2" y="196.9">5</text>
<text x="257.6" y="196.9">7</text>
<text x="322.7" y="196.9">5</text>
<text x="349" y="196.9">7</text>
<text x="80.4" y="199.5">5</text>
<text x="139.8" y="202">6</text>
<text x="145.8" y="198">VINB+</text>
<text x="145.8" y="203.1">VINB-</text>
<text x="155.4" y="198">OUTB</text>
<text x="231.2" y="202">6</text>
<text x="237.3" y="198">VINB+</text>
<text x="237.3" y="203.1">VINB-</text>
<text x="246.9" y="198">OUTB</text>
<text x="322.7" y="202">6</text>
<text x="328.7" y="198">VINB+</text>
<text x="328.7" y="203.1">VINB-</text>
<text x="338.3" y="198">OUTB</text>
<text x="72" y="206.6" transform="rotate(-90 72 206.6)">6</text>
<text x="153.3" y="209.2" transform="rotate(-90 153.3 209.2)">4</text>
<text x="154.4" y="205.1" transform="rotate(-90 154.4 205.1)">VSS</text>
<text x="157" y="205.1" transform="rotate(-90 157 205.1)">EP</text>
<text x="244.7" y="209.2" transform="rotate(-90 244.7 209.2)">4</text>
<text x="245.8" y="205.1" transform="rotate(-90 245.8 205.1)">VSS</text>
<text x="248.4" y="205.1" transform="rotate(-90 248.4 205.1)">EP</text>
<text x="336.2" y="209.2" transform="rotate(-90 336.2 209.2)">4</text>
<text x="337.3" y="205.1" transform="rotate(-90 337.3 205.1)">VSS</text>
<text x="339.8" y="205.1" transform="rotate(-90 339.8 205.1)">EP</text>
</g>
<g font-size="2.1" fill="#800000">
<text x="155.8" y="119" transform="rotate(-90 155.8 119)">EP</text>
<text x="247.3" y="119" transform="rotate(-90 247.3 119)">EP</text>
<text x="338.7" y="119" transform="rotate(-90 338.7 119)">EP</text>
<text x="155.8" y="210.4" transform="rotate(-90 155.8 210.4)">EP</text>
<text x="247.3" y="210.4" transform="rotate(-90 247.3 210.4)">EP</text>
<text x="338.7" y="210.4" transform="rotate(-90 338.7 210.4)">EP</text>
</g>
<g font-size="1.8" fill="#505050">
<text x="85.7" y="113.5" transform="rotate(-90 85.7 113.5)">TLV431DCK</text>
<text x="167" y="116" transform="rotate(-90 167 116)">TS332IQ2T</text>
<text x="258.4" y="116" transform="rotate(-90 258.4 116)">TS332IQ2T</text>
<text x="349.8" y="116" transform="rotate(-90 349.8 116)">TS332IQ2T</text>
<text x="85.7" y="204.9" transform="rotate(-90 85.7 204.9)">TLV431DCK</text>
<text x="167" y="207.4" transform="rotate(-90 167 207.4)">TS332IQ2T</text>
<text x="258.4" y="207.4" transform="rotate(-90 258.4 207.4)">TS332IQ2T</text>
<text x="349.8" y="207.4" transform="rotate(-90 349.8 207.4)">TS332IQ2T</text>
</g>
<text font-size="1.8" fill="#800000" x="358.1" y="263.3">axiom_beta_sensor_cmv12000_tht_v0.16_r1.3</text>
<g font-size="1.4" fill="#505050">
<text x="60.2" y="79.3" transform="rotate(-90 60.2 79.3)">N_CHK_V/2.2A</text>
<text x="72.9" y="79.3" transform="rotate(-90 72.9 79.3)">N_CHK_V/2.2A</text>
<text x="111" y="79.3" transform="rotate(-90 111 79.3)">N_CHK_V/2.2A</text>
<text x="118.6" y="79.3" transform="rotate(-90 118.6 79.3)">N_VW_CV/2.2A</text>
<text x="136.4" y="79.3" transform="rotate(-90 136.4 79.3)">N_REF</text>
<text x="154.2" y="79.3" transform="rotate(-90 154.2 79.3)">N_CHK_V/2.2A</text>
<text x="202.4" y="79.3" transform="rotate(-90 202.4 79.3)">N_CHK_V/2.2A</text>
<text x="210" y="79.3" transform="rotate(-90 210 79.3)">N_VN_CV/2.2A</text>
<text x="227.8" y="79.3" transform="rotate(-90 227.8 79.3)">N_REF</text>
<text x="245.6" y="79.3" transform="rotate(-90 245.6 79.3)">N_CHK_V/2.2A</text>
<text x="293.8" y="79.3" transform="rotate(-90 293.8 79.3)">N_CHK_V/2.2A</text>
<text x="301.5" y="79.3" transform="rotate(-90 301.5 79.3)">N_VE_CV/2.2A</text>
<text x="319.2" y="79.3" transform="rotate(-90 319.2 79.3)">N_REF</text>
<text x="337" y="79.3" transform="rotate(-90 337 79.3)">N_CHK_V/2.2A</text>
<text x="88.8" y="93.7">N_REF</text>
<text x="172.6" y="93.7">N_VW_UV/2.1A</text>
<text x="264" y="93.7">N_VN_UV/2.1A</text>
<text x="355.4" y="93.7">N_VE_UV/2.1A</text>
<text x="172.6" y="106.4">N_VW_OV/2.1A</text>
<text x="264" y="106.4">N_VN_OV/2.1A</text>
<text x="355.4" y="106.4">N_VE_OV/2.1A</text>
<text x="60.2" y="170.7" transform="rotate(-90 60.2 170.7)">S_CHK_V/2.5A</text>
<text x="72.9" y="170.7" transform="rotate(-90 72.9 170.7)">S_CHK_V/2.5A</text>
<text x="111" y="170.7" transform="rotate(-90 111 170.7)">S_CHK_V/2.5A</text>
<text x="118.6" y="170.7" transform="rotate(-90 118.6 170.7)">S_VE_CV/2.5A</text>
<text x="136.4" y="170.7" transform="rotate(-90 136.4 170.7)">S_REF</text>
<text x="154.2" y="170.7" transform="rotate(-90 154.2 170.7)">S_CHK_V/2.5A</text>
<text x="202.4" y="170.7" transform="rotate(-90 202.4 170.7)">S_CHK_V/2.5A</text>
<text x="210" y="170.7" transform="rotate(-90 210 170.7)">S_VS_CV/2.5A</text>
<text x="227.8" y="170.7" transform="rotate(-90 227.8 170.7)">S_REF</text>
<text x="245.6" y="170.7" transform="rotate(-90 245.6 170.7)">S_CHK_V/2.5A</text>
<text x="293.8" y="170.7" transform="rotate(-90 293.8 170.7)">S_CHK_V/2.5A</text>
<text x="301.5" y="170.7" transform="rotate(-90 301.5 170.7)">S_VW_CV/2.5A</text>
<text x="319.2" y="170.7" transform="rotate(-90 319.2 170.7)">S_REF</text>
<text x="337" y="170.7" transform="rotate(-90 337 170.7)">S_CHK_V/2.5A</text>
<text x="88.8" y="185.1">S_REF</text>
<text x="172.6" y="185.1">S_VE_UV/2.3A</text>
<text x="264" y="185.1">S_VS_UV/2.3A</text>
<text x="355.4" y="185.1">S_VW_UV/2.3A</text>
<text x="172.6" y="197.8">S_VE_OV/2.3A</text>
<text x="264" y="197.8">S_VS_OV/2.3A</text>
<text x="355.4" y="197.8">S_VW_OV/2.3A</text>
</g>
</svg>
